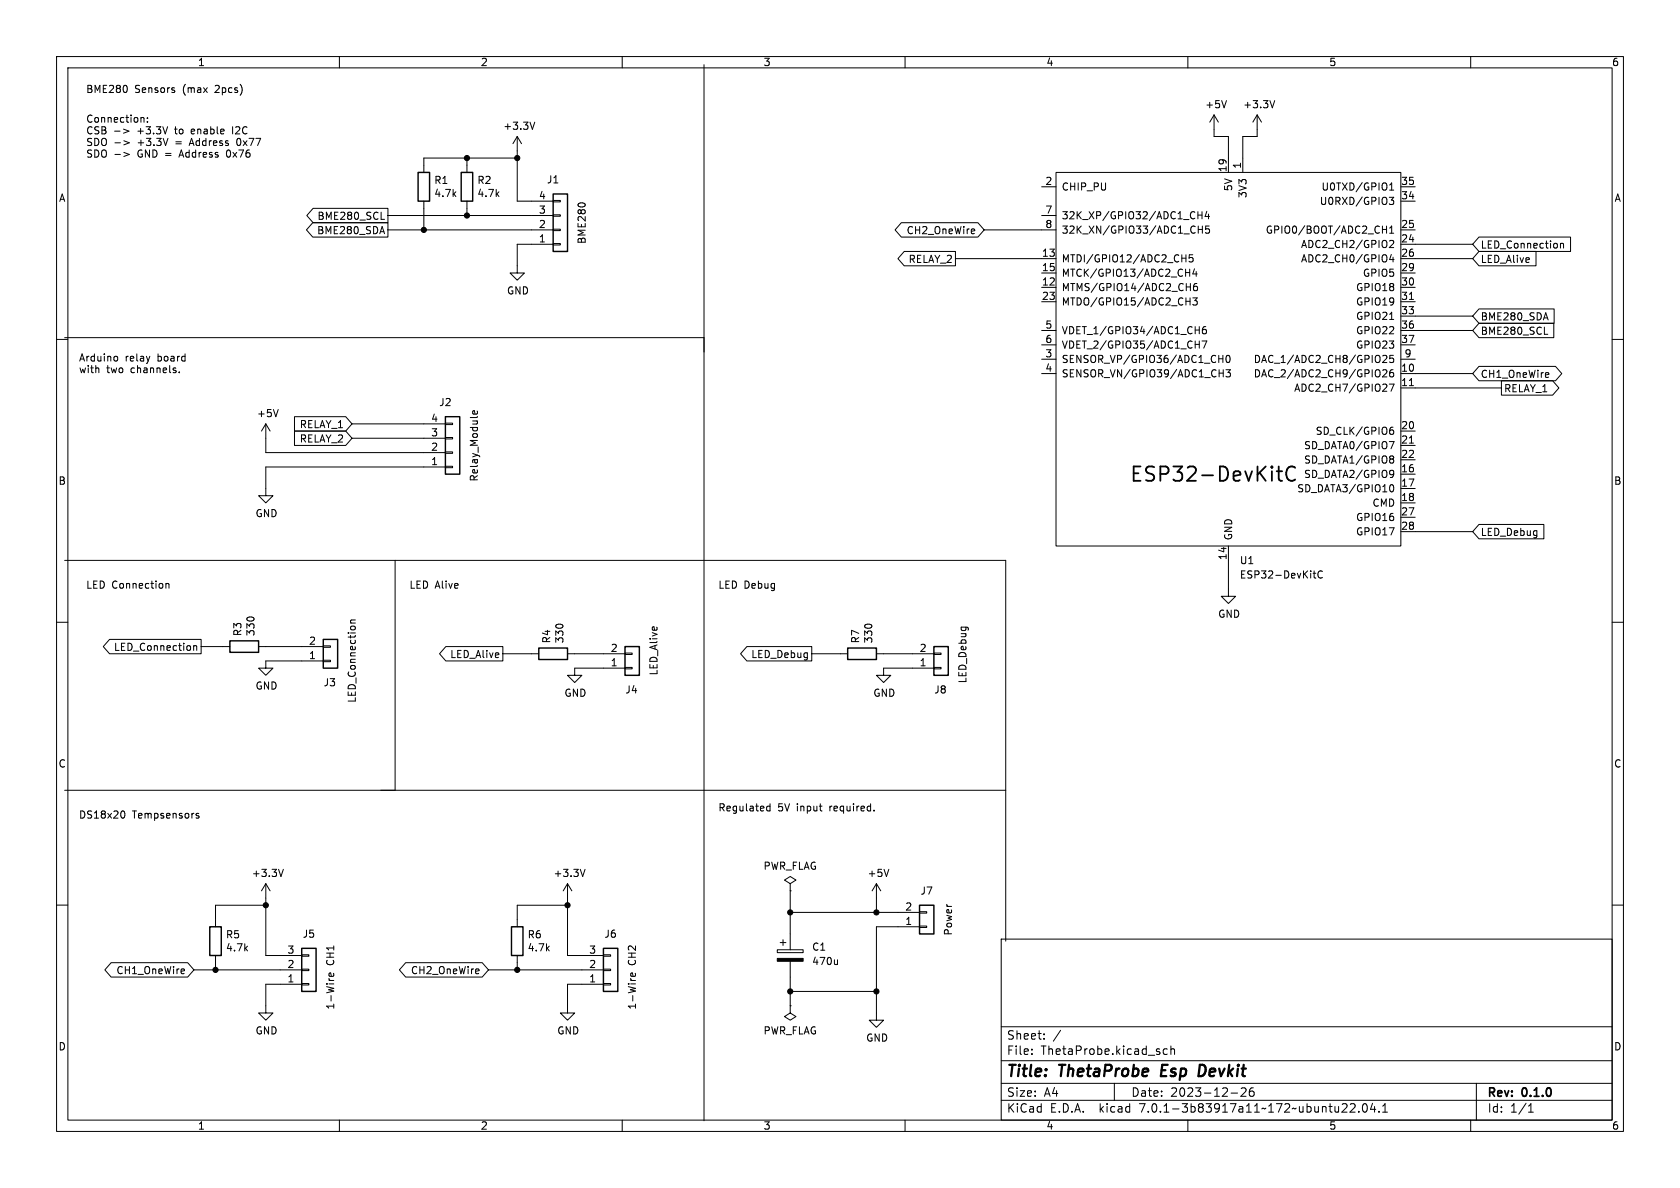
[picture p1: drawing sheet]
<svg xmlns="http://www.w3.org/2000/svg" width="297mm" height="210mm" viewBox="0 0 297 210" stroke-linecap="round" stroke-linejoin="round" font-family="sans-serif">
<g fill="none" stroke="#000" stroke-width=".18">
<path d="M10 10h277v190h-277zM12 12h273v186h-273zM30.8 16v.3M60 10v2M110 10v2M124.5 11.4v186.7M160 10v2M210 10v2M216.8 17.8l-.4 1.3M225.4 17.8l-.5 1.3M260 10v2M21.8 22.8l1 .4-1 .3"/>
<path d="M21.9 24.9l1 .3-1 .4M21.9 26.9l1 .4-1 .4M25.1 20.8l.4 .1v.7M26.1 21.5v.1M26.1 20.8v.1M29.6 22.4l-.4 1.3M29.7 24.5l-.4 1.2M55.3 39.4h13.3v2.5h-13.3l-1.1-1.3zM55.4 36.8h13.2v2.6h-13.2l-1.2-1.3zM67.4 38.8h.6M68.6 38.1h29.2M74.9 35.6v5"/>
<path d="M82.5 27.9v2.6M82.5 35.6v2.5M91.4 24.1v11.5h6.4M91.4 27.9h-16.5v2.6M91.4 24.1l-.7 1.3M91.4 24.1l.8 1.3M94.5 21.6l-.4 1.3M97.8 35.4h1.3v.3h-1.3zM97.8 38h1.3v.2h-1.3zM159.3 39.4h13.6l1.1 1.2-1.1 1.3h-13.6l-1.1-1.3zM184.1 33h2.6M184.1 38.1h2.6"/>
<path d="M186.7 30.5h60.9v66h-60.9zM211.8 37.4v1.3M211.8 38h.7M211.8 40v1.2M212.5 37.4v1.3M212.6 40v1.2M213.3 37.4l-.3 .9h.8M213.7 37.8v.9M213.8 40h-.6l-.1 .6 .2-.2 .4 .1 .1 .2v.4l-.2 .1-.5-.1M214.6 20.3l-.7 1.3M214.6 20.3v3.8h2.6v6.4M214.6 20.3l.8 1.3"/>
<path d="M222.2 20.3l-.7 1.3M222.2 20.3v3.8h-2.5v6.4M222.2 20.3l.8 1.3M245.1 40v1.2M245.6 34.9h.8l-.4 .5 .3 .1v.5l-.1 .1-.6-.1M245.7 32.7l.3-.4v1.3M245.7 33.6h.7M247.6 33h2.6M247.6 35.6h2.6M10 60h2M11.4 59.7h113.1M67.6 40l.4 1.3"/>
<path d="M68.6 40.6h29.2M97.8 40.5h1.3v.3h-1.3zM97.8 43.1h1.3v.2h-1.3zM97.8 43.2h-6.4v5.1h1.3l-1.3 1.2-1.2-1.2h1.2M159.9 44.4h9v2.6h-9l-1.2-1.3zM168.9 45.7h17.8M172.1 40.5l.2 .3-.6 .1M172.3 41.3h-.2M174 40.6h12.7M184.1 50.8h2.6M184.1 48.3h2.6M184.1 53.3h2.6"/>
<path d="M184.1 58.4h2.6M208.9 45.6h.8M209.6 48.2h.7M209.7 45v1.3M209.7 53.3h.7M209.7 50.7h.7M210.3 47.6v1.2M210.4 52.7v1.2M210.4 50.1v1.3M210.9 45h-.6l-.1 .6 .2-.1 .4 .1 .1 .2v.4l-.2 .1-.5-.1M210.9 52.7h.8l-.5 .4 .4 .2v.5l-.2 .1-.5-.1M211.2 47.5l-.3 .9h.8"/>
<path d="M211.3 58.3h.7M211.5 48v.8M211.6 50.1l-.4 .1a.86 .86 0 0 0 0 1.2l.5-.1v-.5l-.2-.2-.4 .1-.1 .1M211.8 40.6h.8M212 57.7v1.3M213.2 57.7l-.4 .1a.86 .86 0 0 0 0 1.2l.4-.1 .1-.4-.3-.3h-.2l-.2 .3M244.4 40.6h.7M245.7 42.6l.5-.1 .2 .4-.8 .9h.8M245.7 41.2h.7M245.7 40.3l.3-.3v1.2M245.7 56.5h.7M246 45l-.3 .9h.8"/>
<path d="M246.3 45.5v.8M247.6 50.8h2.6M247.6 45.7h12.7M247.6 48.3h2.6M247.6 53.3h2.6M247.6 43.2h12.7M247.6 40.6h2.6M247.6 55.9h12.7M247.6 58.4h12.7M249.2 52.9h.7M261.5 41.9h16.2v2.6h-16.2l-1.2-1.3zM261.5 44.4h10v2.6h-10l-1.2-1.3z"/>
<path d="M261.5 54.6h13.3v2.6h-13.3l-1.2-1.3zM261.5 57.1h13.2v2.6h-13.2l-1.2-1.3zM273 59.1h.6M275.9 43v.9M275.9 43.1l.1-.1 .4 .1v.8M285 60h2M20.6 63l.2 .2v.4l-.2 .2M31.7 65.8v.1M47 74.9l-.8 1.3M47 74.9v5.1h31.7M47 74.9l.8 1.3M49.2 72.4l-.4 1.3"/>
<path d="M52.1 73.7h9l1.1 1.2-1.1 1.3h-9zM52.1 76.2h9l1.1 1.3-1.1 1.2h-9zM62.2 77.5h16.5M62.2 74.9h16.5M78.7 74.8h1.3v.3h-1.3zM78.7 77.3h1.3v.3h-1.3zM78.7 79.9h1.3v.2h-1.3zM84.3 72.7l.1 .3-.2 .2-.6-.1v-.4l.3-.1 .1 .6M184.1 66h2.6M184.1 63.5h2.6M184.1 61h2.6M211.3 60.9h.7"/>
<path d="M212 60.3v1.2M212.5 60.3h.8l-.5 1.2M215.5 63.4h.7M215.5 66h.8M216.2 62.8v1.3M216.3 65.4v1.2M216.7 65.4h.8l-.4 .4 .4 .2v.5l-.2 .1-.6-.1M216.9 62.9l.1-.1a.68 .68 0 0 1 .5 .7 .68 .68 0 0 1-.5 .6l-.1-.1-.2-.4zM244.5 65.5l.4-.1 .3 .3-.8 .9h.8M244.5 62.9l.4-.1 .3 .4-.8 .9h.8M245.6 67.9h.9l-.6 1.3M245.6 78.1h.9l-.6 1.2"/>
<path d="M245.8 76.1l.4-.1 .2 .2-.1 .5h-.5M246.3 65.4h-.4a.86 .86 0 0 0 0 1.2l.4-.1 .1-.4-.2-.3h-.3l-.2 .3M246.3 75.5l-.4 .1-.2 .2M246.3 62.8h-.6v.6l.1-.1 .5 .1 .1 .1-.1 .5-.1 .1-.5-.1M247.6 66h12.7M247.6 68.6h17.8M247.6 76.2h2.6M247.6 78.7h2.6M247.6 63.5h2.6M247.6 61h2.6M249.2 68.2h.7M249.2 78.3h.7"/>
<path d="M261.5 64.8h13.5l1.1 1.2-1.1 1.3h-13.5l-1.2-1.3zM265.4 67.3h9.1l1.1 1.3-1.1 1.3h-9.1zM11.4 99.1h166.4v67.3M69.8 99.1v40.6M78.7 82.4h1.3v.3h-1.3zM78.7 82.6h-31.7v5h1.3l-1.3 1.3-1.3-1.3h1.3M217.2 96.5v8.9h1.2l-1.2 1.3-1.3-1.3h1.3M245.7 85.9l.3-.2a.68 .68 0 0 1 .4 .6 .68 .68 0 0 1-.4 .6l-.3-.2M245.9 80.6h.3l.2 .2-.2 .3M245.9 83.1l.4 .2a.84 .84 0 0 1-.3 1.1h-.2M245.9 81.1h.3M246.2 81.1l.2 .3v.2l-.2 .3h-.3"/>
<path d="M246.4 83.7l-.2 .2h-.3M247.6 83.8h2.6M247.6 86.4h2.6M247.6 88.9h2.6M247.6 81.3h2.6M247.6 91.4h2.6M247.6 94h12.7M261.5 92.7h11.4v2.6h-11.4l-1.2-1.3zM10 110h2M19.4 113h16.2v2.6h-16.2l-1.1-1.3zM29.3 103.1v.9M29.3 103.3l.2-.2 .3 .1 .1 .8"/>
<path d="M34.2 114.1v.9M34.2 114.3l.2-.2 .3 .1 .1 .8M35.6 114.3h5M45.7 114.3h11.4M57.1 114.2h1.3v.2h-1.3zM57.1 116.7h1.3v.3h-1.3zM57.1 116.8h-10.1v1.3h1.3l-1.3 1.3-1.3-1.3h1.3M62 110.1h.8M62.8 109.6l-.8 .1v.3l.1 .1M78.8 114.3h10.1v2.5h-10.1l-1.1-1.2zM88.9 115.6h6.3M100.3 115.6h10.2"/>
<path d="M110.5 115.4h1.3v.3h-1.3zM110.5 118h1.3v.2h-1.3zM110.5 118.1h-8.9v1.3h1.3l-1.3 1.3-1.3-1.3h1.3M132 114.3h11.5v2.5h-11.5l-1.1-1.2zM143.5 115.6h6.4M154.9 115.6h10.2M165.1 115.4h1.3v.3h-1.3zM165.1 118h1.3v.2h-1.3zM165.1 118.1h-8.9v1.3h1.3l-1.3 1.3-1.3-1.3h1.3M232.1 101.3h.5M232.3 100.9v1.1l.3 .2M233.8 101a.6 .6 0 0 0-.9 .5 .6 .6 0 0 0 .6 .7l.3-.1"/>
<path d="M285 110h2M11.4 139.7h166.4M10 160h2M21.8 143.4a.79 .79 0 0 1 0 1.2M34.7 144l.5 .4-.2 .2h-.3M35.1 143.8h-.3l-.1 .2M47 156.2v12.7h6.3M47 156.2l-.8 1.3M47 156.2l.8 1.3M50.1 153.7l-.4 1.2M100.3 156.2v12.7h6.4M100.3 156.2l-.7 1.3"/>
<path d="M100.3 156.2l.8 1.3M103.4 153.7l-.4 1.2M135.5 143.1l.3 .3 .3-.1M136.1 142.1v1.3M136.1 142.6l-.3-.1-.3 .2M139.7 156.2l1-.6-1-.7-1 .7 1 .6v1.3M139.7 157.5h.1M139.7 157.5v10.4M154.5 143.2v.2M154.9 156.2l-.7 1.3M154.9 156.2v5.1M154.9 156.2l.8 1.3"/>
<path d="M157.1 153.7l-.4 1.2M285 160h2M19.6 170.2h13.6l1.1 1.3-1.1 1.2h-13.6l-1.1-1.2zM32.4 171.3l.2 .3-.6 .1M32.6 172.1h-.2M34.3 171.5h19M38.1 168.9v2.6M47 160h-8.9v3.8M53.3 168.8h1.3v.2h-1.3zM53.3 171.3h1.3v.3h-1.3zM53.3 173.9h1.3v.2h-1.3zM53.3 174h-6.3v5.1h1.3l-1.3 1.2-1.3-1.2h1.3"/>
<path d="M58.9 172.1l.1 .3-.2 .2-.6-.1v-.4l.3-.1 .1 .6M71.7 170.2h13.5l1.2 1.3-1.2 1.2h-13.5l-1.1-1.2zM84.5 171.3l.2 .3-.6 .1M84.6 172.1h-.1M86.4 171.5h20.3M91.4 168.9v2.6M100.3 160h-8.9v3.8M106.7 168.8h1.2v.2h-1.2zM106.7 171.3h1.2v.3h-1.2zM106.7 173.9h1.2v.2h-1.2zM106.7 174h-6.4v5.1h1.3l-1.3 1.2-1.2-1.2h1.2M112.3 172.1v.3l-.1 .2-.6-.1v-.4l.2-.1 .1 .6"/>
<path d="M137.4 167.9h4.6v.5h-4.6zM137.9 166.6h1M138.4 166.1v1M139.7 177.8v1.3l1 .6-1 .6-1-.6 1-.6M139.7 177.8h.1M139.7 161.3h22.9M139.7 169.9v7.9M139.7 175.3h15.2M148.1 169.7v.8M148.1 170.4l-.2 .1M162.6 161.2h1.2v.2h-1.2zM162.6 163.7h1.2v.3h-1.2z"/>
<path d="M162.6 163.8h-7.7v16.5h1.3l-1.3 1.3-1.2-1.3h1.2M177 166h108v32h-108zM60 198v2M110 198v2M160 198v2M177 194.5h108M177 191.5h108M177 187.5h108M177 181.5h108M182.4 186.3v.1M182.4 185.5v.1M184.6 183.6v.1"/>
<path d="M184.6 182.8v.1M197 191.5v3M206.4 185.5l-.5-.1-.3 .3v.4l.2 .2h.6M207 185.5l.2-.1 .4 .1v.9M207 184.9v1.5M210 198v2M217.6 193.2h1.2M219.4 192.4l.6-.1 .2 .1 .1 .3-.9 1.1h.9M221.6 192.3a.59 .59 0 0 0-.7 .6v.6l.1 .2 .4 .1 .2-.1 .1-.5-.1-.3h-.5l-.2 .3M237.2 196.6h.9M238.1 195.2v.5M238.7 195.2l.6-.1 .2 .1 .1 .3-1 1.1h1"/>
<path d="M240.2 196.5v.1M241.1 195.2l.1-.1a.81 .81 0 0 1 .6 .6 .81 .81 0 0 1-.3 .8l-.1 .1a.81 .81 0 0 1-.6-.6 .81 .81 0 0 1 .3-.8zM242.6 195l-.3 1.1h.9M243 195.6v1M243.8 196.5v.1M244.4 196.6h.9M244.4 195.5l.5-.4v1.5M260 198v2M261 191.5v6.5M270.2 196.6h.9M270.2 195.5l.4-.4v1.5"/>
</g>
<path d="M212.1 188.2h.5M212.6 190.1l-.7 .1" fill="none" stroke="#000" stroke-width=".4"/>
<g fill="none" stroke="#000" stroke-width=".25">
<path d="M73.9 30.5h2v5.1h-2zM81.5 30.5h2.1v5.1h-2.1zM97.8 34.3h2.5v10.2h-2.5zM78.7 73.7h2.6v10.1h-2.6zM40.6 113.3h5.1v2h-5.1zM57.1 113h2.6v5.1h-2.6zM95.2 114.6h5.1v2h-5.1zM110.5 114.3h2.5v5.1h-2.5zM149.9 114.6h5v2h-5zM165.1 114.3h2.5v5.1h-2.5zM37.1 163.8h2v5.1h-2zM53.3 167.6h2.6v7.7h-2.6z"/>
<path d="M90.4 163.8h2.1v5.1h-2.1zM106.7 167.6h2.5v7.7h-2.5zM162.6 160h2.5v5.1h-2.5z"/>
</g>
<path d="M225.7 83.3h1M226.1 82.5v2.1l.1 .3 .5 .1M229 82.7a.95 .95 0 0 0-1.1-.1 .95 .95 0 0 0-.5 .9 1.08 1.08 0 0 0 .3 1.2 1.08 1.08 0 0 0 1.1 .2l.2-.1" fill="none" stroke="#000" stroke-width=".32"/>
<g fill="#000" stroke="#000" stroke-width=".18">
<path d="M137.4 169.4h4.6v.5h-4.6z"/>
<circle cx="82.5" cy="38.1" r=".46"/>
<circle cx="82.5" cy="27.9" r=".46"/>
<circle cx="91.4" cy="27.9" r=".46"/>
<circle cx="74.9" cy="40.6" r=".46"/>
<circle cx="38.1" cy="171.5" r=".46"/>
<circle cx="47" cy="160" r=".46"/>
<circle cx="91.4" cy="171.5" r=".46"/>
<circle cx="100.3" cy="160" r=".46"/>
<circle cx="139.7" cy="175.3" r=".46"/>
<circle cx="139.7" cy="161.3" r=".46"/>
<circle cx="154.9" cy="175.3" r=".46"/>
<circle cx="154.9" cy="161.3" r=".46"/>
</g>
<text font-size="3.5" x="199.7" y="85.5">ESP32-DevKitC</text>
<g font-size="2.8">
<text x="178" y="190.8">Title:</text>
<text x="187.4" y="190.8">ThetaProbe</text>
<text x="206" y="190.8">Esp</text>
<text x="213.2" y="190.8">Devkit</text>
</g>
<g font-size="2.1">
<text x="178" y="183.9">Sheet:</text>
<text x="186.2" y="183.9">/</text>
<text x="178" y="186.6">File:</text>
<text x="184" y="186.6">ThetaProbe.kicad_sch</text>
<text x="178" y="196.8">KiCad</text>
<text x="178" y="194">Size:</text>
<text x="184.6" y="194">A4</text>
<text x="185.7" y="196.8">E.D.A.</text>
<text x="194.4" y="196.8">kicad</text>
<text x="200" y="194">Date:</text>
<text x="201.5" y="196.8">7.0.1-3b83917a11~172~ubuntu22.04.1</text>
<text x="206.9" y="194">2023-12-26</text>
<text x="263" y="194.2">Rev:</text>
<text x="263" y="196.8">Id:</text>
<text x="267" y="196.8">1/1</text>
<text x="269.2" y="194.2">0.1.0</text>
</g>
<g font-size="1.8">
<text x="35" y="11.8">1</text>
<text x="85" y="11.8">2</text>
<text x="135" y="11.8">3</text>
<text x="185" y="11.8">4</text>
<text x="235" y="11.8">5</text>
<text x="285" y="11.8">6</text>
<text x="15.2" y="16.5">BME280</text>
<text x="23.8" y="16.5">Sensors</text>
<text x="32.4" y="16.5">(max</text>
<text x="38.2" y="16.5">2pcs)</text>
<text x="15.2" y="21.8">Connection:</text>
<text x="15.2" y="23.8">CSB -&gt;</text>
<text x="24.3" y="23.8">+3.3V</text>
<text x="31.1" y="23.8">to</text>
<text x="34.1" y="23.8">enable</text>
<text x="41.5" y="23.8">I2C</text>
<text x="88.9" y="23.1">+3.3V</text>
<text x="213" y="19.3">+5V</text>
<text x="219.7" y="19.3">+3.3V</text>
<text x="15.2" y="25.9">SDO -&gt;</text>
<text x="15.2" y="27.9">SDO -&gt;</text>
<text x="24.4" y="25.9">+3.3V</text>
<text x="24.4" y="27.9">GND =</text>
<text x="31.2" y="25.9">=</text>
<text x="32" y="27.9">Address</text>
<text x="33.8" y="25.9">Address</text>
<text x="40.4" y="27.9">0x76</text>
<text x="42.2" y="25.9">0x77</text>
<text x="219.5" y="29.9" transform="rotate(-90 219.5 29.9)">1</text>
<text x="10.4" y="35.8">A</text>
<text x="76.7" y="32.7">R1</text>
<text x="76.7" y="35">4.7k</text>
<text x="84.3" y="32.7">R2</text>
<text x="84.3" y="35">4.7k</text>
<text x="95.2" y="35.3">4</text>
<text x="96.6" y="32.6">J1</text>
<text x="184.8" y="32.8">2</text>
<text x="187.7" y="33.8">CHIP_PU</text>
<text x="216.9" y="30.5" transform="rotate(-90 216.9 30.5)">19</text>
<text x="218" y="33.9" transform="rotate(-90 218 33.9)">5V</text>
<text x="220.5" y="35.1" transform="rotate(-90 220.5 35.1)">3V3</text>
<text x="233.5" y="33.8">U0TXD/GPIO1</text>
<text x="247.6" y="35.3">34</text>
<text x="247.6" y="32.8">35</text>
<text x="285.4" y="35.8">A</text>
<text x="55.9" y="41.6">BME280_SDA</text>
<text x="56" y="39">BME280_SCL</text>
<text x="95.2" y="40.4">2</text>
<text x="95.2" y="37.8">3</text>
<text x="160.2" y="41.6">CH2_OneWire</text>
<text x="184.8" y="37.8">7</text>
<text x="184.8" y="40.4">8</text>
<text x="187.7" y="38.9">32K_XP/GPIO32/ADC1_CH4</text>
<text x="187.7" y="41.5">32K_XN/GPIO33/ADC1_CH5</text>
<text x="223.6" y="41.5">GPIO0/BOOT/ADC2_CH1</text>
<text x="233.2" y="36.4">U0RXD/GPIO3</text>
<text x="247.6" y="40.4">25</text>
<text x="95.2" y="42.9">1</text>
<text x="103.7" y="43.2" transform="rotate(-90 103.7 43.2)">BME280</text>
<text x="160.5" y="46.6">RELAY_2</text>
<text x="184.1" y="45.5">13</text>
<text x="187.7" y="46.5">MTDI/GPIO12/ADC2_CH5</text>
<text x="229.9" y="44">ADC2_CH2/GPIO2</text>
<text x="229.9" y="46.5">ADC2_CH0/GPIO4</text>
<text x="247.6" y="42.9">24</text>
<text x="247.6" y="45.5">26</text>
<text x="261.8" y="44.1">LED_Connection</text>
<text x="261.8" y="46.6">LED_Alive</text>
<text x="89.6" y="52.2">GND</text>
<text x="184.1" y="50.5">12</text>
<text x="184.1" y="48">15</text>
<text x="184.1" y="53.1">23</text>
<text x="187.7" y="51.6">MTMS/GPIO14/ADC2_CH6</text>
<text x="187.7" y="49.1">MTCK/GPIO13/ADC2_CH4</text>
<text x="239.6" y="51.6">GPIO18</text>
<text x="240.8" y="49.1">GPIO5</text>
<text x="247.6" y="48">29</text>
<text x="247.6" y="50.5">30</text>
<text x="247.6" y="53.1">31</text>
<text x="184.8" y="58.2">5</text>
<text x="187.7" y="54.2">MTDO/GPIO15/ADC2_CH3</text>
<text x="187.7" y="59.2">VDET_1/GPIO34/ADC1_CH6</text>
<text x="239.6" y="54.2">GPIO19</text>
<text x="239.6" y="56.7">GPIO21</text>
<text x="239.6" y="59.2">GPIO22</text>
<text x="247.6" y="55.6">33</text>
<text x="247.6" y="58.2">36</text>
<text x="261.8" y="56.8">BME280_SDA</text>
<text x="261.8" y="59.3">BME280_SCL</text>
<text x="14" y="64">Arduino</text>
<text x="22.1" y="64">relay</text>
<text x="27.9" y="64">board</text>
<text x="184.8" y="63.2">3</text>
<text x="184.8" y="65.8">4</text>
<text x="184.8" y="60.7">6</text>
<text x="187.7" y="64.3">SENSOR_VP/GPIO36/ADC1_CH0</text>
<text x="187.7" y="61.8">VDET_2/GPIO35/ADC1_CH7</text>
<text x="221.5" y="64.3">DAC_1/ADC2_CH8/GPIO25</text>
<text x="239.6" y="61.8">GPIO23</text>
<text x="247.6" y="65.8">10</text>
<text x="247.6" y="60.7">37</text>
<text x="248.3" y="63.2">9</text>
<text x="14" y="66">with</text>
<text x="18.9" y="66">two</text>
<text x="23.2" y="66">channels.</text>
<text x="77.6" y="71.9">J2</text>
<text x="187.7" y="66.9">SENSOR_VN/GPIO39/ADC1_CH3</text>
<text x="221.5" y="66.9">DAC_2/ADC2_CH9/GPIO26</text>
<text x="228.7" y="69.4">ADC2_CH7/GPIO27</text>
<text x="247.6" y="68.3">11</text>
<text x="261.8" y="67">CH1_OneWire</text>
<text x="265.9" y="69.5">RELAY_1</text>
<text x="45.4" y="73.9">+5V</text>
<text x="52.9" y="75.8">RELAY_1</text>
<text x="76.2" y="77.2">3</text>
<text x="76.2" y="74.7">4</text>
<text x="232.5" y="77">SD_CLK/GPIO6</text>
<text x="247.6" y="75.9">20</text>
<text x="52.9" y="78.4">RELAY_2</text>
<text x="76.2" y="82.3">1</text>
<text x="76.2" y="79.8">2</text>
<text x="230.4" y="79.6">SD_DATA0/GPIO7</text>
<text x="230.4" y="82.1">SD_DATA1/GPIO8</text>
<text x="247.6" y="83.6">16</text>
<text x="247.6" y="78.5">21</text>
<text x="247.6" y="81">22</text>
<text x="10.3" y="85.8">B</text>
<text x="84.6" y="85.2" transform="rotate(-90 84.6 85.2)">Relay_Module</text>
<text x="229.2" y="87.2">SD_DATA3/GPIO10</text>
<text x="230.4" y="84.6">SD_DATA2/GPIO9</text>
<text x="242.5" y="89.7">CMD</text>
<text x="247.6" y="86.1">17</text>
<text x="247.6" y="88.6">18</text>
<text x="285.3" y="85.8">B</text>
<text x="45.1" y="91.6">GND</text>
<text x="218" y="95.5" transform="rotate(-90 218 95.5)">GND</text>
<text x="239.6" y="92.3">GPIO16</text>
<text x="239.6" y="94.8">GPIO17</text>
<text x="247.6" y="91.2">27</text>
<text x="247.6" y="93.7">28</text>
<text x="261.8" y="94.9">LED_Debug</text>
<text x="216.9" y="99.1" transform="rotate(-90 216.9 99.1)">14</text>
<text x="219.1" y="99.9">U1</text>
<text x="15.2" y="104.1">LED Connection</text>
<text x="72.4" y="104.1">LED Alive</text>
<text x="127" y="104.1">LED Debug</text>
<text x="219.1" y="102.4">ESP32-DevKitC</text>
<text x="42.8" y="112.5" transform="rotate(-90 42.8 112.5)">R3</text>
<text x="45.1" y="112.5" transform="rotate(-90 45.1 112.5)">330</text>
<text x="97.4" y="113.8" transform="rotate(-90 97.4 113.8)">R4</text>
<text x="99.8" y="113.8" transform="rotate(-90 99.8 113.8)">330</text>
<text x="152.1" y="113.8" transform="rotate(-90 152.1 113.8)">R7</text>
<text x="154.4" y="113.8" transform="rotate(-90 154.4 113.8)">330</text>
<text x="215.3" y="109.4">GND</text>
<text x="20" y="115.2">LED_Connection</text>
<text x="54.6" y="116.6">1</text>
<text x="54.6" y="114">2</text>
<text x="79.5" y="116.5">LED_Alive</text>
<text x="107.9" y="117.9">1</text>
<text x="107.9" y="115.3">2</text>
<text x="116.4" y="119.5" transform="rotate(-90 116.4 119.5)">LED_Alive</text>
<text x="132.7" y="116.5">LED_Debug</text>
<text x="162.5" y="117.9">1</text>
<text x="162.5" y="115.3">2</text>
<text x="45.1" y="122.1">GND</text>
<text x="57.2" y="121.5">J3</text>
<text x="63.1" y="124.3" transform="rotate(-90 63.1 124.3)">LED_Connection</text>
<text x="99.7" y="123.3">GND</text>
<text x="110.5" y="122.7">J4</text>
<text x="154.3" y="123.3">GND</text>
<text x="165.1" y="122.7">J8</text>
<text x="171" y="120.8" transform="rotate(-90 171 120.8)">LED_Debug</text>
<text x="10.3" y="135.8">C</text>
<text x="285.3" y="135.8">C</text>
<text x="127" y="143.5">Regulated</text>
<text x="137.5" y="143.5">5V input</text>
<text x="146.8" y="143.5">required.</text>
<text x="14" y="144.8">DS18x20</text>
<text x="23.4" y="144.8">Tempsensors</text>
<text x="44.5" y="155.2">+3.3V</text>
<text x="97.8" y="155.2">+3.3V</text>
<text x="134.9" y="153.9">PWR_FLAG</text>
<text x="153.3" y="155.2">+5V</text>
<text x="160" y="161">2</text>
<text x="162.7" y="158.3">J7</text>
<text x="39.9" y="166">R5</text>
<text x="53.5" y="165.9">J5</text>
<text x="93.2" y="166">R6</text>
<text x="106.8" y="165.9">J6</text>
<text x="160" y="163.6">1</text>
<text x="168.5" y="165.4" transform="rotate(-90 168.5 165.4)">Power</text>
<text x="20.5" y="172.4">CH1_OneWire</text>
<text x="39.9" y="168.3">4.7k</text>
<text x="50.8" y="173.7">1</text>
<text x="50.8" y="171.2">2</text>
<text x="50.8" y="168.7">3</text>
<text x="59.2" y="170.7" transform="rotate(-90 59.2 170.7)">CH1</text>
<text x="72.5" y="172.4">CH2_OneWire</text>
<text x="93.2" y="168.3">4.7k</text>
<text x="104.1" y="173.7">1</text>
<text x="104.1" y="171.2">2</text>
<text x="104.1" y="168.7">3</text>
<text x="112.6" y="170.7" transform="rotate(-90 112.6 170.7)">CH2</text>
<text x="143.5" y="168.2">C1</text>
<text x="143.5" y="170.8">470u</text>
<text x="59.2" y="178.5" transform="rotate(-90 59.2 178.5)">1-Wire</text>
<text x="112.6" y="178.5" transform="rotate(-90 112.6 178.5)">1-Wire</text>
<text x="10.3" y="185.8">D</text>
<text x="45.1" y="183">GND</text>
<text x="98.5" y="183">GND</text>
<text x="134.9" y="183">PWR_FLAG</text>
<text x="153.1" y="184.3">GND</text>
<text x="285.3" y="185.8">D</text>
<text x="35" y="199.8">1</text>
<text x="85" y="199.8">2</text>
<text x="135" y="199.8">3</text>
<text x="185" y="199.8">4</text>
<text x="235" y="199.8">5</text>
<text x="285" y="199.8">6</text>
</g>
</svg>
